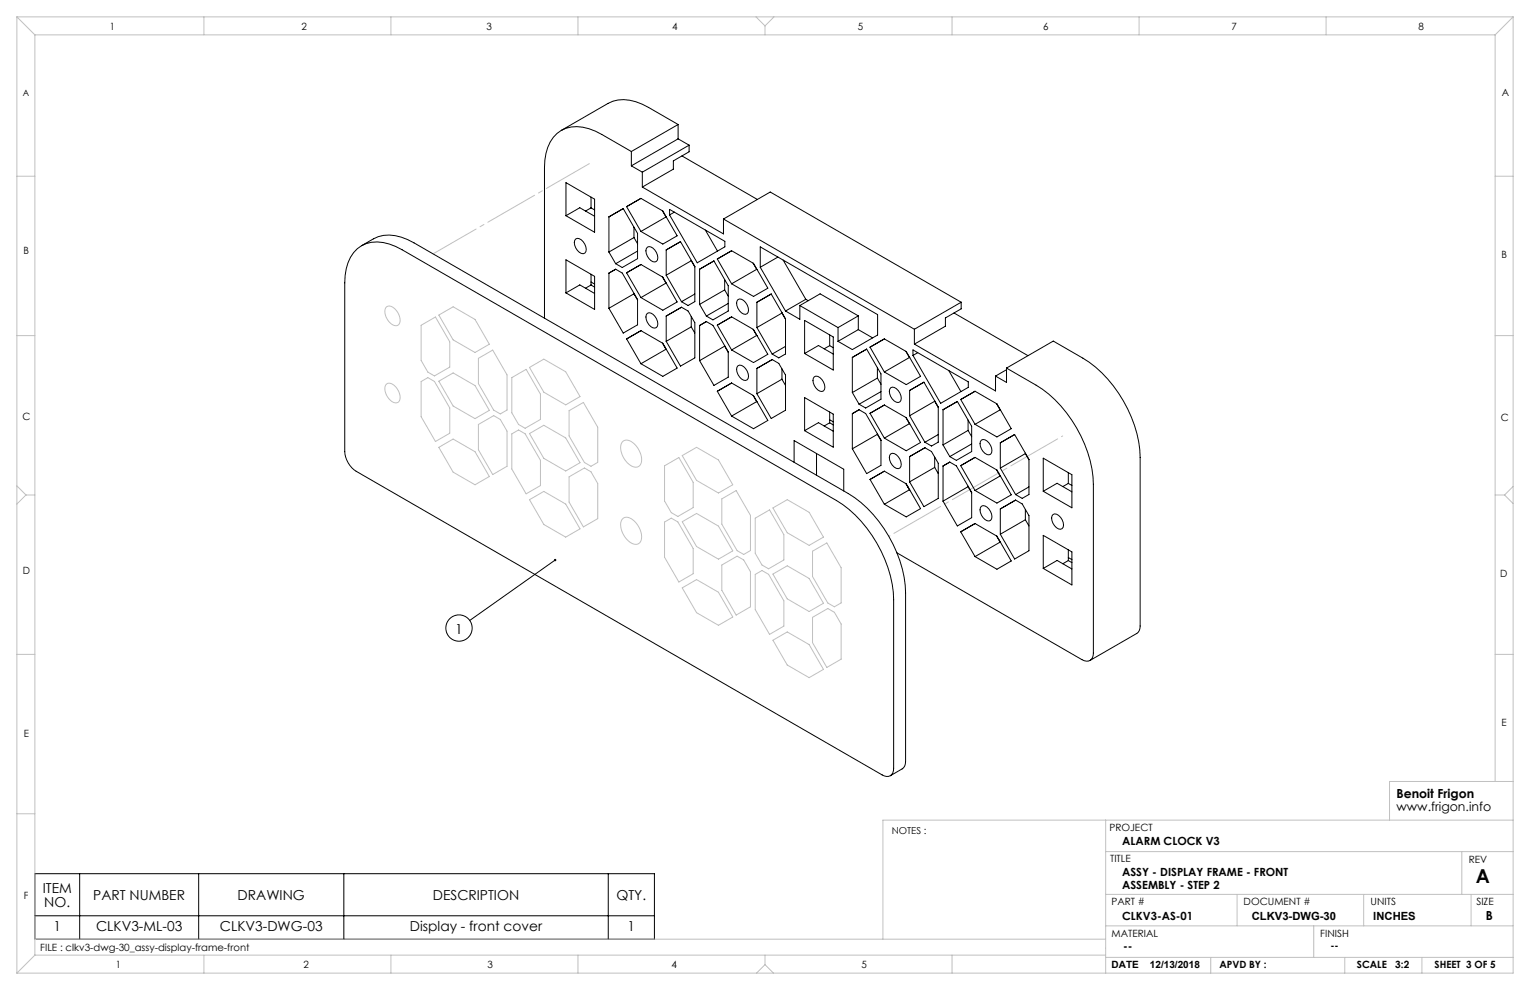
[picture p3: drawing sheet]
<svg xmlns="http://www.w3.org/2000/svg" width="432mm" height="279mm" viewBox="0 0 432 279" stroke-linecap="round" stroke-linejoin="round" font-family="sans-serif">
<g fill="none" stroke="#000" stroke-width=".28">
<path d="M191.4 35.1l-8.4-4.8a11.7 11.7 0 0 0-11.4-1.1l-13.2 7.6M191.4 39.2l-13.2 7.6M191.4 35.1l-13.2 7.7M191.4 35.1v4.1M191.4 39.2l3.1 1.8M159.7 51.6l8.1 4.6v9.3l-8.1-4.6zM166.8 58.7l1 .6M166.8 58.7l-1.5 .9M166.8 55.6v3.1M176.8 58.3l4.1-2.3 6.2 3.6 4 7-4 2.3-6.2-3.6zM178.2 42.8l-8.4-4.9a11.7 11.7 0 0 0-11.4-1.1 10.5 10.5 0 0 0-4.6 8.4l-.1 44.6M178.2 42.8v4"/>
<path d="M178.2 46.8l3.1 1.8M181.3 48.6v4.2M181.3 52.8l22.9 13.2v-4.2M186.9 59.5l1.1 1.7M189 59.1l15.6 9v1.6l-7.8 4.5-7.8-13.5zM190.3 59.9l-1.3 .8M192.5 44l21.2 12.3M194.5 41v1.8l-4.5 2.6v2.3l-8.7 5.1M194.5 41l-13.2 7.6M100.8 70.2a9.1 9.1 0 0 1 9.1-1.3l3.6 1.6 122.5 70.7a35.7 35.7 0 0 1 16.2 28v47.6a1.97 1.97 0 0 1-.9 2.1 1.97 1.97 0 0 1-2.3-.2l-148.5-85.7a7.1 7.1 0 0 1-3.2-5.6v-47.6a12.4 12.4 0 0 1 3.5-9.6zM102 69.3a12.2 12.2 0 0 1 7.8-3 14.9 14.9 0 0 1 7 2.2l122.6 70.8a35.7 35.7 0 0 1 16.2 28v47.6a2.29 2.29 0 0 1-1 2.1l-3.3 1.9M159.7 73.3l8.1 4.7v9.3l-8.1-4.6z"/>
<path d="M159.7 60.9l3.9-2.3 4.2 2.4M162.5 67.4a2.44 2.44 0 0 1 2.9 2.3 1.32 1.32 0 0 1-.8 1.9 2.97 2.97 0 0 1-2.1-4.2zM166.8 77.4v3M166.8 79.6l1 .6M171.9 77.1l1.9-1.1 1.8 1.1 4.3 7.4v7.2l-4 2.3-4-7zM171.9 71.1v-9.9l4-2.3 4 7v7.1l-4.3 2.5-1.8-1.1M171.9 71.1l1.9 3.3M176.8 77l4.1-2.3 6.2 3.5 4 7-4 2.4-6.2-3.6zM178.9 67l-7 4.1M178.9 64.1v2.9M178.9 67l1 1.8M179.9 70.9l-6.1 3.5"/>
<path d="M182.7 69.8a2.44 2.44 0 0 1 2.9 2.2 1.32 1.32 0 0 1-.8 1.9 2.97 2.97 0 0 1-2.1-4.1zM186.9 78.2l1.1 1.7M188 61.2l-7.1 4.1M188 61.2l.1 .1M188 79.9l-7.1 4.1M188 79.9l.1 .1M188 77.7v-7.2l4.1-2.3 4 7v9.9l-1.9 1.1-1.9-1M188 77.7l4.3 7.5M195.1 73.6l-7.1 4.1M195.1 73.5v.1M195.1 73.6l1 1.7M199.1 64.9l3.4 6"/>
<path d="M202.4 73.1l4.1-2.3 6.2 3.5 4 7-4 2.4-6.2-3.6zM204.2 61.8l53.9 31.1M204.2 61.8l13.2-7.6 53.9 31.1M204.5 78.9v2.9M212.5 74.3l1.1 1.7M213.6 76l.1 .1M213.6 76l-7.1 4.1M214.6 75.4l7.1 12.4M214.6 75.4v-5.7l33.1 19.1v5.7l-7.2 4.2-4-2.4M219.5 72.6l-4.9 2.8M221 73.4l6.4 11.1M159.7 82.7l3.9-2.3 4.2 2.4"/>
<path d="M166.8 80.4l1 .6M166.8 80.4l-1.5 .9M176.8 95.7l4.1-2.4 6.2 3.6 4 7-4 2.3-6.2-3.5zM178.9 82.8v.1M178.9 82.9l-7 4.1M178.9 82.9l1 1.8M182.7 88.4a2.44 2.44 0 0 1 2.9 2.3 1.32 1.32 0 0 1-.8 1.9 2.97 2.97 0 0 1-2.1-4.2zM186.9 96.8l1.1 1.8M187.5 97.8h.1M188 98.6h.1M188 98.6l-7.1 4.1M188 89.2l4.3-2.5 1.9 1.1 1.9 3.3v9.9l-4 2.3-4.1-7z"/>
<path d="M195.1 92.3l1 1.7M195.1 89.3v3M195.1 92.3l-7.1 4M196.1 83l-3.8 2.2M197.4 91.9l1.9-1.1 1.9 1 4.3 7.5v7.1l-4 2.4-4.1-7zM197.4 85.9v-9.9l4.1-2.4 4 7v7.2l-4.3 2.5-1.9-1.1M197.4 85.9l1.9 3.3M202.4 91.8l4.1-2.4 6.2 3.6 4 7-4 2.3-6.2-3.5zM204.5 97.6v.1M204.5 81.8l-7.1 4.1M204.5 81.8l1 1.8M204.5 97.7l-7.1 4.1"/>
<path d="M204.5 97.7l1 1.7M205.5 85.6l-6.2 3.6M208.3 84.6a2.44 2.44 0 0 1 2.8 2.2 1.32 1.32 0 0 1-.7 1.9 2.97 2.97 0 0 1-2.1-4.1zM212.5 92.9l1.1 1.8M213.6 94.7h.1M213.6 94.7l-7.1 4.1M213.6 92.4v-7.1l4-2.3 4.1 7v9.9l-1.9 1.1-1.9-1.1M213.6 92.4l4.3 7.5M220.7 88.4l1 1.7M220.7 88.4l-7.1 4M220.7 88.2v.2M221.7 97.8l-3.8 2.1"/>
<path d="M225.7 86.2v3.9l-4-2.3M225.7 86.2l10.8 6.3M225.7 86.2l5.8-3.3 10.7 6.2M227.1 90.4l8.1 4.7v9.3l-8.1-4.6zM227.1 99.8l3.9-2.3 4.2 2.4M227.4 84.5l.7 .4M227.4 84.5l-5.7 3.3M234.2 97.5l-1.6 .9M234.2 94.5v3M234.2 97.5l1 .6M236.5 92.5v3.8M242.2 93l4.1 2.4"/>
<path d="M242.2 89.1v3.9M242.2 93l-5.7 3.3M242.2 89.1l-5.7 3.4M245.5 98l4.1-2.4 6.2 3.6 4 7-4 2.3-6.2-3.5zM255.6 99.1l1.1 1.8M257.7 98.8l15.6 9v1.5l-7.8 4.5-7.8-13.5zM258.1 97.1l22.9 13.2v-4.2M258.1 92.9v4.2M259 99.5l-1.3 .8M269.2 88.3l20.9 12.1M271.3 85.3v1.9l-4.5 2.5v2.4l-8.7 5M271.3 85.3l-13.2 7.6"/>
<path d="M202.4 110.4l4.1-2.3 6.2 3.6 4 7-4 2.3-6.2-3.6zM208.3 103.2a2.44 2.44 0 0 1 2.8 2.3 1.32 1.32 0 0 1-.7 1.9 2.97 2.97 0 0 1-2.1-4.2zM212.5 111.6l1.1 1.7M213.1 112.5l.1 .1M213.6 113.3l-7.1 4.1M213.6 113.3l.1 .1M213.6 104l4.3-2.5 1.9 1.1 1.9 3.3v9.9l-4.1 2.3-4-7zM220.7 107l1 1.8M220.7 104.1v2.9M220.7 107l-7.1 4.1M227.1 112.2l8.1 4.7v9.3l-8.1-4.7zM229.8 106.3a2.44 2.44 0 0 1 2.9 2.3 1.32 1.32 0 0 1-.7 1.9 2.97 2.97 0 0 1-2.2-4.2z"/>
<path d="M234.2 118.5l1 .6M234.2 116.3v3M234.2 119.3l-1.6 .9M234.2 119.3l1 .6M240.5 116.7l2-1.1 1.8 1.1 4.3 7.5v7.1l-4 2.4-4.1-7zM240.5 110.8v-9.9l4.1-2.4 4 7v7.2l-4.3 2.5-1.8-1.1M240.5 110.8l2 3.3M245.5 116.6l4.1-2.3 6.2 3.6 4 7-4 2.3-6.2-3.6zM247.6 103.8v2.9M247.6 106.7l-7.1 4.1M247.6 106.7l1 1.8M248.6 110.5l-6.1 3.6"/>
<path d="M251.4 109.4a2.44 2.44 0 0 1 2.9 2.3 1.32 1.32 0 0 1-.8 1.9 2.97 2.97 0 0 1-2.1-4.2zM255.6 117.8l1.1 1.8M256.7 119.6l-7.1 4M256.7 100.9l.1 .1M256.7 119.6h.1M256.7 100.9l-7.1 4.1M256.7 117.3v-7.1l4.1-2.3 4 7v9.9l-1.9 1.1-1.9-1.1M256.7 117.3l4.3 7.5M263.8 113.2l-7.1 4.1M263.8 113.1v.1M263.8 113.2l1 1.8M267.8 104.6l3.4 5.9"/>
<path d="M271.1 112.8l4.1-2.4 6.2 3.6 4 7-4 2.3-6.2-3.5zM273.2 118.6v2.9M281.2 113.9l1 1.8M282.2 115.7l-7 4.1M282.2 115.7h.2M284.1 103.9l8.3 4.8a35.7 35.7 0 0 1 16.2 28v47.6a1.97 1.97 0 0 1-1 2.1 1.97 1.97 0 0 1-2.3-.2l-52.2-30.2M284.1 103.9l13.2-7.6 8.3 4.8a35.7 35.7 0 0 1 16.2 28v47.6a2.28 2.28 0 0 1-1 2.1l-13.2 7.6M284.1 103.9v4l-3.1-1.8M284.1 104.3l-3.1 1.8M224.1 130.5v-6.2l14 8.1v6.2M227.1 121.5l3.9-2.2 4.2 2.4M230.4 128v6.1"/>
<path d="M245.5 135.3l4.1-2.3 6.2 3.5 4 7-4 2.4-6.2-3.6zM247.6 122.4v.2M247.6 122.6l-7.1 4.1M247.6 122.6l1 1.7M251.4 128.1a2.45 2.45 0 0 1 2.9 2.2 1.32 1.32 0 0 1-.8 2 2.97 2.97 0 0 1-2.1-4.2zM255.6 136.5l1.1 1.7M256.2 137.4l.1 .1M256.7 138.2l.1 .1M256.7 138.2l-7.1 4.1M256.7 128.9l4.3-2.5 1.9 1 1.9 3.3v10l-4 2.3-4.1-7zM263.8 131.9l1 1.8M263.8 129v2.9"/>
<path d="M263.8 131.9l-7.1 4.1M264.8 122.6l-3.8 2.2M266.1 131.5l1.9-1.1 1.9 1.1 4.3 7.5v7.1l-4 2.3-4.1-7zM266.1 125.6v-10l4.1-2.3 4 7v7.1l-4.3 2.5-1.9-1M266.1 125.6l1.9 3.3M271.1 131.4l4.1-2.3 6.2 3.6 4 7-4 2.3-6.2-3.6zM273.2 137.4l-7.1 4M273.2 121.5l-7.1 4.1M273.2 137.2v.2M273.2 121.5l1 1.7M273.2 137.4l1 1.7M274.2 125.3l-6.2 3.6"/>
<path d="M277 124.2a2.44 2.44 0 0 1 2.8 2.3 1.32 1.32 0 0 1-.7 1.9 2.97 2.97 0 0 1-2.1-4.2zM281.2 132.6l1 1.7M282.2 134.3l-7 4.1M282.2 134.3l.2 .1M282.3 132.1v-7.1l4-2.4 4.1 7v10l-1.9 1.1-1.9-1.1M282.3 132.1l4.3 7.5M289.4 128l1 1.8M289.4 128l-7.1 4.1M289.4 127.9v.1M290.4 137.4l-3.8 2.2M294.4 129.3l8.1 4.7v9.3l-8.1-4.7zM294.4 138.6l3.9-2.2 4.2 2.4"/>
<path d="M301.5 136.4l-1.5 .9M301.5 133.4v3M301.5 136.4l1 .6M156.7 158.1l-24.1 17M271.1 150.1l4.1-2.3 6.2 3.5 4 7-4 2.4-6.2-3.6zM277 142.9a2.44 2.44 0 0 1 2.8 2.2 1.32 1.32 0 0 1-.7 1.9 2.97 2.97 0 0 1-2.1-4.1zM281.2 151.3l1 1.7M281.8 152.2l.1 .1M282.2 153l-7 4.1M282.2 153l.2 .1M282.3 143.6l4.3-2.5 1.9 1.1 1.9 3.3v9.9l-4.1 2.4-4-7zM289.4 146.7l1 1.7"/>
<path d="M289.4 143.8v2.9M289.4 146.7l-7.1 4.1M294.4 151.1l8.1 4.7v9.3l-8.1-4.7zM297.2 145.2a2.44 2.44 0 0 1 2.9 2.2 1.32 1.32 0 0 1-.8 2 2.97 2.97 0 0 1-2.1-4.2zM301.5 155.2v3M301.5 158.2l-1.5 .9M301.5 158.2l1 .6M301.5 157.4l1 .5M294.4 160.4l3.9-2.2 4.2 2.4M9.8 246.6h174.9v18.5h-174.9zM9.8 258.5h174.9M22.5 246.6v18.5"/>
<path d="M56.1 246.6v18.5M97 246.6v18.5M171.7 246.6v18.5"/>
<circle cx="129.5" cy="177.3" r="3.7"/>
</g>
<g fill="none" stroke="#c0c0c0" stroke-width=".28">
<path d="M4.8 4.8l5 5M4.8 4.8h422.2M4.8 4.8v269.8M9.8 9.8h412.2M9.8 9.8v259.8M57.5 4.8v5M110.3 4.8v5M163.1 4.8v5M213.4 4.8l2.5 2.5M215.9 7.3v2.5M218.4 4.8l-2.5 2.5M268.7 4.8v5"/>
<path d="M321.5 4.8v5M374.3 4.8v5M422 9.8v210.7M427 4.8l-5 5M427 4.8v269.8h-422.2M4.8 49.7h5M422 49.7h5M4.8 94.7h5M109 86.7a2.22 2.22 0 0 1 3.1 1.3 2.85 2.85 0 0 1 .1 3.8 3.2 3.2 0 0 1-3.4-2.7l-.2-1.3zM118.9 91.8l4-2.3 4 7v7.1l-4.3 2.5-1.8-1.1-1.9-3.3zM123.8 88.9l4.1-2.3 6.2 3.5 4 7-4 2.4-6.2-3.6zM422 94.7h5"/>
<path d="M109 108.5a2.22 2.22 0 0 1 3.1 1.3 2.85 2.85 0 0 1 .1 3.8 3.2 3.2 0 0 1-3.4-2.7l-.2-1.3zM118.9 107.7l1.9-1.1 1.8 1.1 4.3 7.4v7.2l-4 2.3-4-7zM123.8 107.6l4.1-2.4 6.2 3.6 4 7-4 2.3-6.2-3.5zM135 101.1l4.1-2.3 4 7v9.9l-1.9 1.1-1.9-1.1-4.3-7.4zM135 119.8l4.3-2.5 1.9 1.1 1.9 3.3v9.9l-4 2.3-4.1-7zM144.4 106.6l4.1-2.4 4 7v7.2l-4.3 2.5-1.9-1.1-1.9-3.3zM149.4 103.7l4.1-2.3 6.2 3.5 4 7-4 2.4-6.2-3.6zM160.6 115.9l4-2.3 4.1 7v9.9l-1.9 1.1-1.9-1.1-4.3-7.5zM4.8 137.1l2.5 2.6M7.3 139.7l-2.5 2.6M7.3 139.7h2.5M123.8 126.2l4.1-2.3 6.2 3.6 4 7-4 2.3-6.2-3.6z"/>
<path d="M144.4 122.5l1.9-1.1 1.9 1 4.3 7.5v7.1l-4 2.4-4.1-7zM149.4 122.4l4.1-2.4 6.2 3.6 4 7-4 2.3-6.2-3.5zM160.6 134.6l4.3-2.5 1.9 1.1 1.9 3.3v9.9l-4.1 2.3-4-7zM175.7 124.6a2.66 2.66 0 0 1 3.7 1.1 5 5 0 0 1 1.2 5.6 2.42 2.42 0 0 1-3.6-.7 5.2 5.2 0 0 1-1.4-5.8zM187.5 131.5l4.1-2.4 4 7v7.2l-4.3 2.5-1.8-1.1-2-3.3zM192.5 128.6l4.1-2.4 6.2 3.6 4 7-4 2.3-6.2-3.5zM422 139.7h2.6M424.6 139.7l2.4 2.4M427 137.3l-2.4 2.4M149.4 141l4.1-2.3 6.2 3.6 4 7-4 2.3-6.2-3.6zM175.7 146.4a2.66 2.66 0 0 1 3.7 1.1 5 5 0 0 1 1.2 5.6 2.42 2.42 0 0 1-3.6-.8 5.2 5.2 0 0 1-1.4-5.8zM187.5 147.3l2-1.1 1.8 1.1 4.3 7.5v7.1l-4 2.4-4.1-7z"/>
<path d="M192.5 147.2l4.1-2.3 6.2 3.6 4 7-4 2.3-6.2-3.6zM203.7 140.8l4.1-2.3 4 7v9.9l-1.9 1.1-1.9-1.1-4.3-7.5zM203.7 159.5l4.3-2.5 1.9 1 1.9 3.3v10l-4 2.3-4.1-7zM213.1 146.2l4.1-2.3 4 7v7.1l-4.3 2.5-1.9-1-1.9-3.3zM218.1 143.4l4.1-2.4 6.2 3.6 4 7-4 2.3-6.2-3.5zM229.3 155.6l4-2.4 4.1 7v10l-1.9 1.1-1.9-1.1-4.3-7.5zM192.5 165.9l4.1-2.3 6.2 3.5 4 7-4 2.4-6.2-3.6zM213.1 162.1l1.9-1.1 1.9 1.1 4.3 7.5v7.1l-4 2.3-4.1-7zM218.1 162l4.1-2.3 6.2 3.6 4 6.9-4 2.4-6.2-3.6zM229.3 174.2l4.3-2.5 1.9 1.1 1.9 3.3v9.9l-4.1 2.4-4-7zM4.8 184.7h5M218.1 180.7l4.1-2.4 6.2 3.6 4 7-4 2.3-6.2-3.5z"/>
<path d="M422 184.7h5M4.8 229.7h5M312 231.5v43.1M427 231.5h-177.8v33.6M427 220.5h-34.8v11M312 240.3h115M312 252.4h115M349.1 252.4v8.9M384.9 252.4v8.9M412.6 240.3v12.1M415.2 252.4v8.9M9.8 265.1h302.2"/>
<path d="M9.8 269.6l-5 5M9.8 269.6h302.2M57.5 269.6v5M110.3 269.6v5M163.1 269.6v5M215.9 272.2l-2.4 2.4M215.9 272.2l2.4 2.4M215.9 269.6v2.6M268.7 269.6v5M312 270.2h115M312 261.3h115M341.7 270.2v4.4"/>
<path d="M370.8 261.3v8.9M379.5 270.2v4.4M401.3 270.2v4.4"/>
</g>
<path d="M299.9 123l-49.1 28.4" fill="none" stroke="#c0c0c0" stroke-width=".28" stroke-dasharray="15.2 1.3 1.3 1.3" stroke-dashoffset="-1.7"/>
<path d="M166.3 46.2l-44.1 25.4" fill="none" stroke="#c0c0c0" stroke-width=".28" stroke-dasharray="15.2 1.3 1.3 1.3" stroke-dashoffset="1.2"/>
<path d="M156.4 157.8l.5 .1-.2 .2 .2-.2a.34 .34 0 0 1 0 .4 .34 .34 0 0 1-.5 0 .34 .34 0 0 1 0-.5z" fill="#000"/>
<text font-size="5.4" x="416.5" y="249.1">A</text>
<g font-size="3.9">
<text x="128.5" y="178.9">1</text>
<text x="12.1" y="252">ITEM</text>
<text x="12.5" y="255.9">NO.</text>
<text x="26.3" y="254">PART NUMBER</text>
<text x="67.1" y="254">DRAWING</text>
<text x="122.2" y="254">DESCRIPTION</text>
<text x="174" y="254">QTY.</text>
<text x="15.1" y="262.8">1</text>
<text x="27.1" y="262.8">CLKV3-ML-03</text>
<text x="62.1" y="262.8">CLKV3-DWG-03</text>
<text x="115.7" y="262.8">Display - front cover</text>
<text x="177.1" y="262.8">1</text>
</g>
<g font-size="3.5">
<text x="394.1" y="225.3">Benoit Frigon</text>
<text x="394.1" y="228.8">www.frigon.info</text>
<text x="419.3" y="259.7">B</text>
</g>
<g font-size="3.2">
<text x="316.7" y="238.4">ALARM CLOCK V3</text>
<text x="316.7" y="247.3">ASSY - DISPLAY FRAME - FRONT</text>
<text x="316.7" y="250.8">ASSEMBLY - STEP 2</text>
<text x="316.7" y="259.7">CLKV3-AS-01</text>
<text x="353.3" y="259.7">CLKV3-DWG-30</text>
<text x="387.6" y="259.7">INCHES</text>
<text x="317" y="268.2">--</text>
</g>
<g font-size="2.8">
<text x="31" y="8.5">1</text>
<text x="85.1" y="8.5">2</text>
<text x="137.3" y="8.5">3</text>
<text x="189.7" y="8.5">4</text>
<text x="242.1" y="8.5">5</text>
<text x="294.4" y="8.5">6</text>
<text x="347.6" y="8.5">7</text>
<text x="400.3" y="8.5">8</text>
<text x="423.8" y="27.2">A</text>
<text x="6.7" y="71.8">B</text>
<text x="423.8" y="72.8">B</text>
<text x="6.4" y="118.6">C</text>
<text x="423.5" y="118.9">C</text>
<text x="6.5" y="162.1">D</text>
<text x="423.4" y="163">D</text>
<text x="6.7" y="207.9">E</text>
<text x="423.7" y="204.9">E</text>
<text x="313.1" y="234.6">PROJECT</text>
<text x="313.3" y="243.2">TITLE</text>
<text x="414.5" y="243.6">REV</text>
<text x="6.7" y="253.8">F</text>
<text x="313.7" y="255.3">PART #</text>
<text x="351" y="255.3">DOCUMENT #</text>
<text x="386.8" y="255.3">UNITS</text>
<text x="416.7" y="255.3">SIZE</text>
<text x="11.4" y="268.4">FILE : clkv3-dwg-30_assy-display-frame-front</text>
<text x="313.7" y="264.6">MATERIAL</text>
<text x="372.6" y="264.5">FINISH</text>
<text x="375.5" y="267.9">--</text>
<text x="32.7" y="273.3">1</text>
<text x="85.7" y="273.3">2</text>
<text x="137.6" y="273.3">3</text>
<text x="189.6" y="273.3">4</text>
<text x="243.2" y="273.2">5</text>
<text x="313.7" y="273.3">DATE</text>
<text x="324.5" y="273.3">12/13/2018</text>
<text x="344.1" y="273.1">APVD BY :</text>
<text x="383" y="273.1">SCALE</text>
<text x="393.8" y="273.1">3:2</text>
<text x="404.9" y="273.1">SHEET 3 OF 5</text>
</g>
<text font-size="2.7" x="251.7" y="235.2">NOTES :</text>
<text font-size="2.5" x="6.4" y="27">A</text>
</svg>
